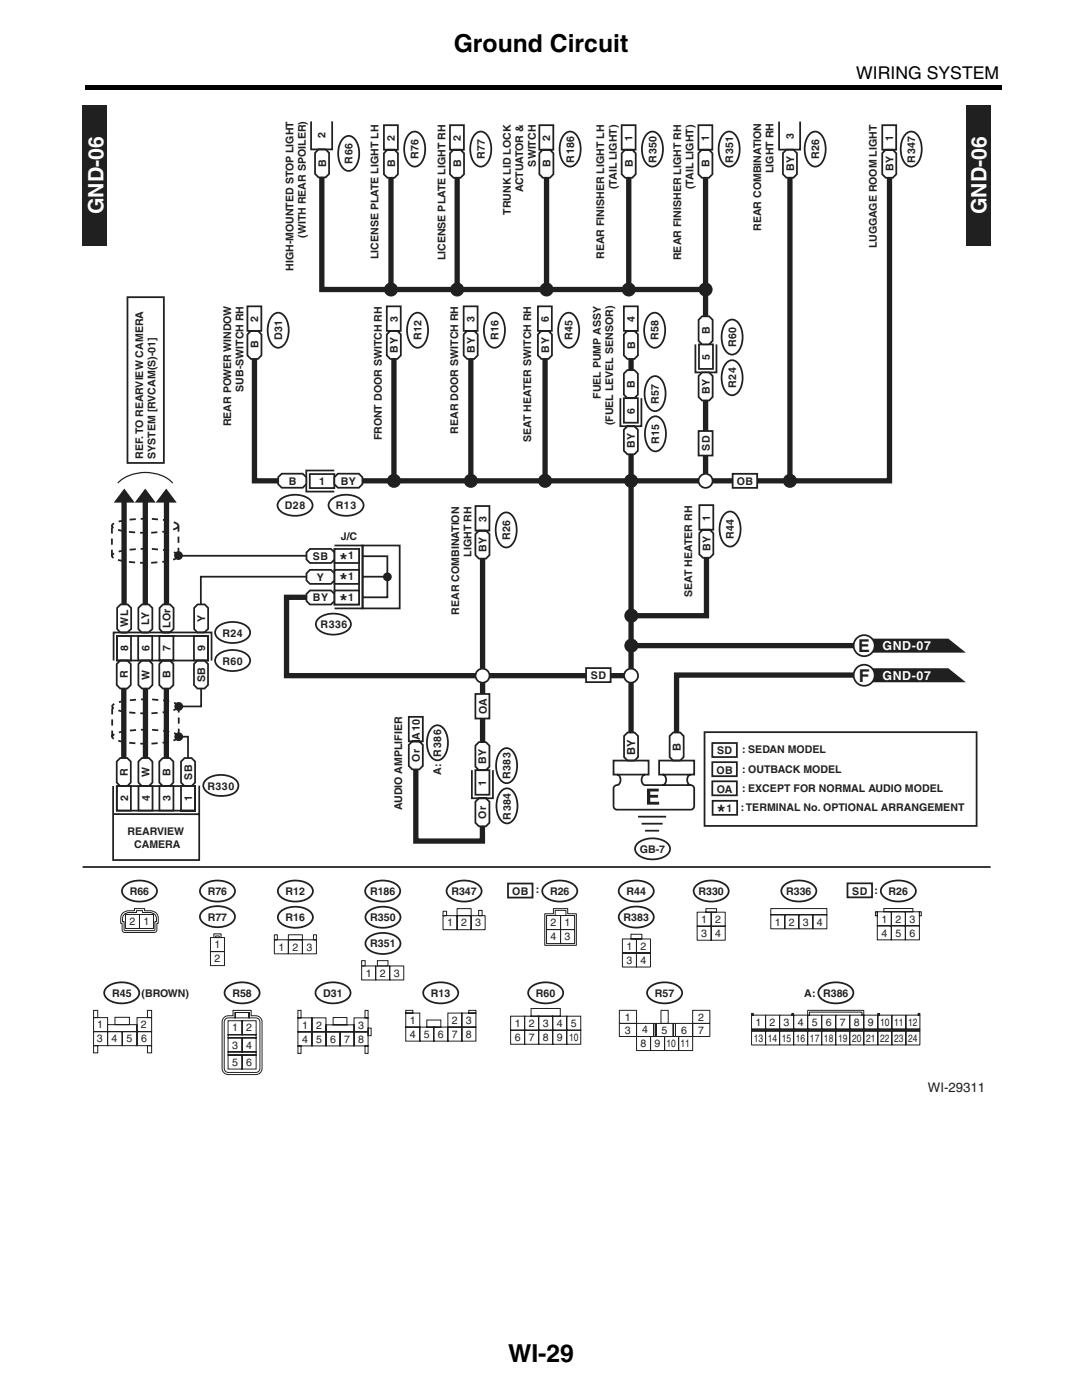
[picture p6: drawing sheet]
<svg xmlns="http://www.w3.org/2000/svg" width="216mm" height="279mm" viewBox="0 0 216 279" stroke-linecap="round" stroke-linejoin="round" font-family="sans-serif">
<path d="M17 17h183v.8h-183z" fill="#000"/>
<g fill="#231f20">
<path d="M16.5 21h4.9v28h-4.9z"/>
<path d="M192.8 21h4.9v28h-4.9z"/>
</g>
<path d="M68.7 27.5a1.63 1.63 0 0 1 2.5 .9 4.9 4.9 0 0 1-.7 5.4 1.63 1.63 0 0 1-2.5-1 4.9 4.9 0 0 1 .7-5.3zM35.7 110.9h26M61.5 115.1h-21.4v5.8M35.7 147.1h1.8v4.8M16.5 173.1h181.2" fill="none" stroke="#231f20" stroke-width=".35"/>
<path d="M22.4 110.7a12.4 12.4 0 0 1 6.6-1.1 12.4 12.4 0 0 1 6.5 1.1l.1 .3a1.82 1.82 0 0 1-1.5 .9 25 25 0 0 1-10.9-.2l-.8-.5-.1-.2zM22.4 104.7a12.4 12.4 0 0 1 6.6-1.1 12.4 12.4 0 0 1 6.5 1.1l.1 .3a1.82 1.82 0 0 1-1.5 .9 25 25 0 0 1-10.9-.2l-.8-.5-.1-.2zM22.4 147.1v-6.1M22.5 140.8a12.4 12.4 0 0 1 6.5-1.2 12.4 12.4 0 0 1 6.6 1.2l.1 .2a1.82 1.82 0 0 1-1.6 .9 25 25 0 0 1-10.8-.2l-.8-.4-.1-.3zM22.5 146.8a12.4 12.4 0 0 1 6.5-1.1 12.4 12.4 0 0 1 6.6 1.1l.1 .3a1.82 1.82 0 0 1-1.6 .9 25 25 0 0 1-10.8-.2l-.8-.5-.1-.2zM35.7 141v6.1" fill="none" stroke="#231f20" stroke-width=".35" stroke-dasharray="1.2 1" stroke-linecap="butt"/>
<g fill="none" stroke="#231f20" stroke-width="1.1" stroke-linecap="butt">
<path d="M64.2 33.6v24.2h76.6M78 35.3v22.5M91.3 35.3v22.5M109.1 35.3v22.5M125.5 35.3v22.5M140.8 35.3v28.8M157.7 35.3v60.7M177.5 35.3v60.7h-108.6M50.8 71.7v24.3h6.3M78.6 71.7v24.3M94 71.7v24.3M108.8 71.7v24.3"/>
<path d="M126 71.7v2.2M140.8 79.3v16.7M126 90.7v56.1M61.6 119.2h-4.4v15.7h68.8M96.3 111.4v23.5M24.7 136.9v15M125.9 128.9h45.2M170.8 134.8h-35.8v12.1"/>
</g>
<path d="M63.6 29.8h1.4l.7 .7v4.2l-.7 .7h-1.4l-.7-.7v-4.2z" fill="#fff"/>
<path d="M63.6 29.8h1.4l.7 .7v4.2l-.7 .7h-1.4l-.7-.7v-4.2zM81.9 26.6a1.63 1.63 0 0 1 2.5 1 4.9 4.9 0 0 1-.7 5.3 1.63 1.63 0 0 1-2.6-1 4.9 4.9 0 0 1 .8-5.3z" fill="none" stroke="#231f20" stroke-width=".35"/>
<path d="M77.3 29.9h1.4l.7 .7v4.2l-.7 .7h-1.4l-.7-.7v-4.2z" fill="#fff"/>
<path d="M76.6 25h2.8v4.9h-2.8zM77.3 29.9h1.4l.7 .7v4.2l-.7 .7h-1.4l-.7-.7v-4.2zM95 26.6a1.63 1.63 0 0 1 2.6 1 4.9 4.9 0 0 1-.7 5.3 1.63 1.63 0 0 1-2.6-1 4.9 4.9 0 0 1 .7-5.3z" fill="none" stroke="#231f20" stroke-width=".35"/>
<path d="M90.5 29.9h1.4l.7 .7v4.2l-.7 .7h-1.4l-.7-.7v-4.2z" fill="#fff"/>
<path d="M89.8 25h2.8v4.9h-2.8zM90.5 29.9h1.4l.7 .7v4.2l-.7 .7h-1.4l-.7-.7v-4.2zM112.9 26.6a1.63 1.63 0 0 1 2.5 1 4.9 4.9 0 0 1-.7 5.3 1.63 1.63 0 0 1-2.5-1 4.9 4.9 0 0 1 .7-5.3z" fill="none" stroke="#231f20" stroke-width=".35"/>
<path d="M108.4 29.9h1.4l.7 .7v4.2l-.7 .7h-1.4l-.7-.7v-4.2z" fill="#fff"/>
<path d="M107.7 25h2.7v4.9h-2.7zM108.4 29.9h1.4l.7 .7v4.2l-.7 .7h-1.4l-.7-.7v-4.2zM129.3 26.6a1.63 1.63 0 0 1 2.6 1 4.9 4.9 0 0 1-.7 5.3 1.63 1.63 0 0 1-2.6-1 4.9 4.9 0 0 1 .7-5.3z" fill="none" stroke="#231f20" stroke-width=".35"/>
<path d="M124.8 29.9h1.4l.7 .7v4.2l-.7 .7h-1.4l-.7-.7v-4.2z" fill="#fff"/>
<path d="M124.1 25h2.8v4.9h-2.8zM124.8 29.9h1.4l.7 .7v4.2l-.7 .7h-1.4l-.7-.7v-4.2zM112.6 62.8a1.63 1.63 0 0 1 2.5 .9 4.9 4.9 0 0 1-.7 5.4 1.63 1.63 0 0 1-2.5-1 4.9 4.9 0 0 1 .7-5.3z" fill="none" stroke="#231f20" stroke-width=".35"/>
<path d="M108.1 66.1h1.4l.7 .7v4.1l-.7 .8h-1.4l-.7-.8v-4.1z" fill="#fff"/>
<path d="M107.4 61.1h2.8v5h-2.8zM108.1 66.1h1.4l.7 .7v4.1l-.7 .8h-1.4l-.7-.8v-4.1zM129.8 62.8a1.63 1.63 0 0 1 2.5 .9 4.9 4.9 0 0 1-.7 5.4 1.63 1.63 0 0 1-2.6-1 4.9 4.9 0 0 1 .8-5.3z" fill="none" stroke="#231f20" stroke-width=".35"/>
<path d="M125.2 66.1h1.4l.7 .7v4.1l-.7 .8h-1.4l-.7-.8v-4.1z" fill="#fff"/>
<path d="M97.8 62.8a1.63 1.63 0 0 1 2.5 .9 4.9 4.9 0 0 1-.7 5.4 1.63 1.63 0 0 1-2.5-1 4.9 4.9 0 0 1 .7-5.3zM124.5 61.1h2.8v5h-2.8zM125.2 66.1h1.4l.7 .7v4.1l-.7 .8h-1.4l-.7-.8v-4.1z" fill="none" stroke="#231f20" stroke-width=".35"/>
<path d="M93.3 66.1h1.4l.7 .7v4.1l-.7 .8h-1.4l-.7-.8v-4.1z" fill="#fff"/>
<path d="M92.6 61.1h2.7v5h-2.7zM93.3 66.1h1.4l.7 .7v4.1l-.7 .8h-1.4l-.7-.8v-4.1zM144.8 102.5a1.63 1.63 0 0 1 2.6 .9 4.9 4.9 0 0 1-.8 5.4 1.63 1.63 0 0 1-2.5-1 4.9 4.9 0 0 1 .7-5.3z" fill="none" stroke="#231f20" stroke-width=".35"/>
<path d="M141 111.2v11.7h-15.1" fill="none" stroke="#231f20" stroke-width="1.1" stroke-linecap="butt"/>
<path d="M140.3 105.7h1.4l.7 .7v4.2l-.7 .7h-1.4l-.7-.7v-4.2z" fill="#fff"/>
<path d="M100.1 102.6a1.63 1.63 0 0 1 2.6 1 4.9 4.9 0 0 1-.7 5.3 1.63 1.63 0 0 1-2.6-.9 4.9 4.9 0 0 1 .7-5.4zM139.6 100.8h2.8v4.9h-2.8zM140.3 105.7h1.4l.7 .7v4.2l-.7 .7h-1.4l-.7-.7v-4.2z" fill="none" stroke="#231f20" stroke-width=".35"/>
<path d="M95.6 105.9h1.4l.7 .7v4.2l-.7 .7h-1.4l-.7-.7v-4.2z" fill="#fff"/>
<path d="M82.4 62.8a1.63 1.63 0 0 1 2.6 .9 4.9 4.9 0 0 1-.7 5.4 1.63 1.63 0 0 1-2.6-1 4.9 4.9 0 0 1 .7-5.3zM94.9 101h2.8v4.9h-2.8zM95.6 105.9h1.4l.7 .7v4.2l-.7 .7h-1.4l-.7-.7v-4.2z" fill="none" stroke="#231f20" stroke-width=".35"/>
<path d="M77.9 66.1h1.4l.7 .7v4.1l-.7 .8h-1.4l-.7-.8v-4.1z" fill="#fff"/>
<path d="M54.6 62.8a1.63 1.63 0 0 1 2.6 .9 4.9 4.9 0 0 1-.7 5.4 1.63 1.63 0 0 1-2.6-1 4.9 4.9 0 0 1 .7-5.3zM77.2 61.1h2.8v5h-2.8zM77.9 66.1h1.4l.7 .7v4.1l-.7 .8h-1.4l-.7-.8v-4.1z" fill="none" stroke="#231f20" stroke-width=".35"/>
<path d="M50.1 66.1h1.4l.7 .7v4.1l-.7 .8h-1.4l-.7-.8v-4.1z" fill="#fff"/>
<path d="M144.6 26.6a1.63 1.63 0 0 1 2.6 1 4.9 4.9 0 0 1-.7 5.3 1.63 1.63 0 0 1-2.6-1 4.9 4.9 0 0 1 .7-5.3zM49.4 61.1h2.8v5h-2.8zM50.1 66.1h1.4l.7 .7v4.1l-.7 .8h-1.4l-.7-.8v-4.1z" fill="none" stroke="#231f20" stroke-width=".35"/>
<path d="M140.1 29.9h1.4l.7 .7v4.2l-.7 .7h-1.4l-.7-.7v-4.2z" fill="#fff"/>
<path d="M139.4 25h2.8v4.9h-2.8zM140.1 29.9h1.4l.7 .7v4.2l-.7 .7h-1.4l-.7-.7v-4.2zM161.8 26.6a1.63 1.63 0 0 1 2.6 1 4.9 4.9 0 0 1-.8 5.3 1.63 1.63 0 0 1-2.5-1 4.9 4.9 0 0 1 .7-5.3zM181 26.6a1.63 1.63 0 0 1 2.5 1 4.9 4.9 0 0 1-.7 5.3 1.63 1.63 0 0 1-2.6-1 4.9 4.9 0 0 1 .8-5.3z" fill="none" stroke="#231f20" stroke-width=".35"/>
<path d="M176.8 29.9h1.4l.7 .7v4.2l-.7 .7h-1.4l-.7-.7v-4.2z" fill="#fff"/>
<path d="M176.1 25h2.8v4.9h-2.8zM176.8 29.9h1.4l.7 .7v4.2l-.7 .7h-1.4l-.7-.7v-4.2z" fill="none" stroke="#231f20" stroke-width=".35"/>
<path d="M157 29.9h1.4l.7 .7v4.2l-.7 .7h-1.4l-.7-.7v-4.2z" fill="#fff"/>
<path d="M157 29.9h1.4l.7 .7v4.2l-.7 .7h-1.4l-.7-.7v-4.2zM66.8 109.6h4.9v11.1h-4.9zM40.2 136.9v4.1h-4.5" fill="none" stroke="#231f20" stroke-width=".35"/>
<path d="M24.8 99.7v26.7M29 99.7v26.7M33.2 99.7v26.7M29 136.9v15M33.2 136.9v15" fill="none" stroke="#231f20" stroke-width="1.1" stroke-linecap="butt"/>
<path d="M23.3 152l.7-.7h1.4l.7 .7v4.2l-.7 .7h-1.4l-.7-.7z" fill="#fff"/>
<path d="M23.3 152l.7-.7h1.4l.7 .7v4.2l-.7 .7h-1.4l-.7-.7z" fill="none" stroke="#231f20" stroke-width=".35"/>
<path d="M36.1 152l.7-.7h1.4l.7 .7v4.2l-.7 .7h-1.4l-.7-.7z" fill="#fff"/>
<path d="M23.3 156.9h2.8v4.9h-2.8zM36.1 152l.7-.7h1.4l.7 .7v4.2l-.7 .7h-1.4l-.7-.7z" fill="none" stroke="#231f20" stroke-width=".35"/>
<path d="M27.6 152l.7-.7h1.4l.7 .7v4.2l-.7 .7h-1.4l-.7-.7z" fill="#fff"/>
<path d="M27.6 152l.7-.7h1.4l.7 .7v4.2l-.7 .7h-1.4l-.7-.7zM27.6 156.9h2.8v4.9h-2.8z" fill="none" stroke="#231f20" stroke-width=".35"/>
<path d="M31.8 152l.7-.7h1.4l.7 .7v4.2l-.7 .7h-1.4l-.7-.7z" fill="#fff"/>
<path d="M31.8 152l.7-.7h1.4l.7 .7v4.2l-.7 .7h-1.4l-.7-.7zM31.8 156.9h2.8v4.9h-2.8z" fill="none" stroke="#231f20" stroke-width=".35"/>
<path d="M23.3 132.5l.7-.7h1.4l.7 .7v4.2l-.7 .7h-1.4l-.7-.7z" fill="#fff"/>
<path d="M23.3 132.5l.7-.7h1.4l.7 .7v4.2l-.7 .7h-1.4l-.7-.7z" fill="none" stroke="#231f20" stroke-width=".35"/>
<path d="M27.6 132.5l.7-.7h1.4l.7 .7v4.2l-.7 .7h-1.4l-.7-.7z" fill="#fff"/>
<path d="M27.6 132.5l.7-.7h1.4l.7 .7v4.2l-.7 .7h-1.4l-.7-.7z" fill="none" stroke="#231f20" stroke-width=".35"/>
<path d="M31.8 132.5l.7-.7h1.4l.7 .7v4.2l-.7 .7h-1.4l-.7-.7z" fill="#fff"/>
<path d="M31.8 132.5l.7-.7h1.4l.7 .7v4.2l-.7 .7h-1.4l-.7-.7z" fill="none" stroke="#231f20" stroke-width=".35"/>
<path d="M38.7 132.5l.7-.7h1.4l.7 .7v4.2l-.7 .7h-1.4l-.7-.7z" fill="#fff"/>
<path d="M38.7 132.5l.7-.7h1.4l.7 .7v4.2l-.7 .7h-1.4l-.7-.7zM23.3 156.9h15.6v4.9h-15.6zM36.1 156.9h2.8v4.9h-2.8zM39.8 156.8v14.9h-17.2v-14.8M40.9 155.9a4.8 4.8 0 0 1 6.3 0 1.78 1.78 0 0 1-1.3 2.8 5.2 5.2 0 0 1-5-1 1.37 1.37 0 0 1 0-1.8zM22.6 162.5h17.2" fill="none" stroke="#231f20" stroke-width=".35"/>
<path d="M39.4 120.7h1.4l.7 .7v4.2l-.7 .6h-1.4l-.7-.6v-4.2z" fill="#fff"/>
<path d="M39.4 120.7h1.4l.7 .7v4.2l-.7 .6h-1.4l-.7-.6v-4.2z" fill="none" stroke="#231f20" stroke-width=".35"/>
<path d="M24.1 120.7h1.4l.7 .7v4.2l-.8 .7h-1.4l-.6-.7v-4.2z" fill="#fff"/>
<path d="M23.3 126.9h2.8v4.9h-2.8zM24.1 120.7h1.4l.7 .7v4.2l-.8 .7h-1.4l-.6-.7v-4.2zM38.7 126.9h2.8v4.9h-2.8z" fill="none" stroke="#231f20" stroke-width=".35"/>
<path d="M28.3 120.7h1.4l.7 .7v4.2l-.8 .7h-1.4l-.6-.7v-4.2z" fill="#fff"/>
<path d="M27.6 126.9h2.8v4.9h-2.8zM28.3 120.7h1.4l.7 .7v4.2l-.8 .7h-1.4l-.6-.7v-4.2z" fill="none" stroke="#231f20" stroke-width=".35"/>
<path d="M32.5 120.7h1.4l.7 .7v4.2l-.7 .7h-1.4l-.7-.7v-4.2z" fill="#fff"/>
<path d="M66.8 108.9h5.6v12.5h-5.6M22.7 131.9v-5.6h19.5v5.6M23.4 127h18.1v4.9h-18.1zM31.8 126.9h2.8v4.9h-2.8zM32.5 120.7h1.4l.7 .7v4.2l-.7 .7h-1.4l-.7-.7v-4.2zM43.3 130.9a4.8 4.8 0 0 1 6.3 0 1.63 1.63 0 0 1-1 2.6 4.9 4.9 0 0 1-5.3-.7 1.38 1.38 0 0 1 0-1.9zM43.3 125.3a4.8 4.8 0 0 1 6.3 0 1.63 1.63 0 0 1-1 2.6 4.9 4.9 0 0 1-5.3-.7 1.38 1.38 0 0 1 0-1.9zM63.4 123.7a4.8 4.8 0 0 1 6.3 0 1.63 1.63 0 0 1-1 2.5 4.9 4.9 0 0 1-5.3-.7 1.38 1.38 0 0 1 0-1.8z" fill="none" stroke="#231f20" stroke-width=".35"/>
<path d="M22.3 111v-6.1M35.6 104.9v6.1" fill="none" stroke="#231f20" stroke-width=".35" stroke-dasharray="1.2 1" stroke-linecap="butt"/>
<path d="M61.9 109.6h4.2l.7 .7v1.4l-.7 .7h-4.2l-.7-.7v-1.4z" fill="#fff"/>
<path d="M61.9 109.6h4.2l.7 .7v1.4l-.7 .7h-4.2l-.7-.7v-1.4z" fill="none" stroke="#231f20" stroke-width=".35"/>
<path d="M66.8 109.6h4.9v2.8h-4.9z" fill="#fff"/>
<path d="M66.8 109.6h4.9v2.8h-4.9z" fill="none" stroke="#231f20" stroke-width=".35"/>
<path d="M61.9 117.9h4.2l.7 .7v1.4l-.7 .7h-4.2l-.7-.7v-1.4z" fill="#fff"/>
<path d="M61.9 117.9h4.2l.7 .7v1.4l-.7 .7h-4.2l-.7-.7v-1.4z" fill="none" stroke="#231f20" stroke-width=".35"/>
<path d="M66.8 117.9h4.9v2.8h-4.9z" fill="#fff"/>
<path d="M66.8 117.9h4.9v2.8h-4.9z" fill="none" stroke="#231f20" stroke-width=".35"/>
<path d="M61.9 113.8h4.2l.7 .7v1.4l-.7 .7h-4.2l-.7-.7v-1.4z" fill="#fff"/>
<path d="M61.9 113.8h4.2l.7 .7v1.4l-.7 .7h-4.2l-.7-.7v-1.4z" fill="none" stroke="#231f20" stroke-width=".35"/>
<path d="M66.8 113.8h4.9v2.8h-4.9z" fill="#fff"/>
<path d="M66.8 113.8h4.9v2.8h-4.9zM72.3 115.1h4.9M72.4 108.9h7.4v12.6l-7.4-.1zM72.5 111h4.8v8.2h-5" fill="none" stroke="#231f20" stroke-width=".35"/>
<circle cx="77.3" cy="115.2" r=".7" fill="#231f20"/>
<circle cx="77.3" cy="115.2" r=".7" fill="none" stroke="#231f20" stroke-width=".35"/>
<path d="M125.3 146.2h1.4l.7 .7v4.2l-.7 .7h-1.4l-.7-.7v-4.2z" fill="#fff"/>
<path d="M125.3 146.2h1.4l.7 .7v4.2l-.7 .7h-1.4l-.7-.7v-4.2z" fill="none" stroke="#231f20" stroke-width=".35"/>
<path d="M134.4 146.2h1.4l.7 .7v4.2l-.7 .7h-1.4l-.7-.7v-4.2z" fill="#fff"/>
<path d="M134.4 146.2h1.4l.7 .7v4.2l-.7 .7h-1.4l-.7-.7v-4.2z" fill="none" stroke="#231f20" stroke-width=".35"/>
<path d="M129.1 157.4h2.4v.6h-1.7v.7h1.6v.5h-1.6v.9h1.8v.5h-2.5z" fill="#231f20"/>
<path d="M122.5 151.8h7v2.8h-7zM123.2 154.6a1.12 1.12 0 0 1 .7 1.2 1.12 1.12 0 0 1-1 1l-.4 .4v.2v3.5a.7 .7 0 0 0 .7 .7h14.7a.7 .7 0 0 0 .7-.7v-3.5a.7 .7 0 0 0-.7-.7h-9.1a1.14 1.14 0 0 1-.7-1 1.14 1.14 0 0 1 .7-1.1M131.6 151.8h7v2.8h-7zM132.3 154.6a1.14 1.14 0 0 1 .7 1.1 1.14 1.14 0 0 1-.7 1M137.9 154.6a1.14 1.14 0 0 0-.7 1.1 1.14 1.14 0 0 0 .7 1M127.4 163h5.6M128.1 164.4h4.2M128.8 165.8h2.8" fill="none" stroke="#231f20" stroke-width=".35"/>
<path d="M172.5 133.4h16.8l3.5 2.8h-20.3z" fill="#231f20"/>
<circle cx="172.5" cy="134.8" r="2.1" fill="#fff"/>
<circle cx="172.5" cy="134.8" r="2.1" fill="none" stroke="#231f20" stroke-width=".35"/>
<path d="M172.5 127.5h16.8l3.5 2.8h-20.3z" fill="#231f20"/>
<circle cx="172.5" cy="128.9" r="2.1" fill="#fff"/>
<g fill="none" stroke="#231f20" stroke-width=".35">
<path d="M55.8 99.9a4.8 4.8 0 0 1 6.2 0 1.63 1.63 0 0 1-.9 2.6 4.9 4.9 0 0 1-5.3-.7 1.38 1.38 0 0 1 0-1.9zM61.8 94.6h4.9v2.8h-4.9zM65.9 99.9a4.8 4.8 0 0 1 6.3 0 1.63 1.63 0 0 1-.9 2.6 4.9 4.9 0 0 1-5.4-.7 1.38 1.38 0 0 1 0-1.9zM66.7 93.9h-5.6v4.2h5.6M127.1 168.5a4.8 4.8 0 0 1 6.3 0 1.63 1.63 0 0 1-1 2.6 4.9 4.9 0 0 1-5.3-.7 1.38 1.38 0 0 1 0-1.9z"/>
<circle cx="172.5" cy="128.9" r="2.1"/>
</g>
<path d="M66.7 95.3l.7-.7h4.2l.7 .7v1.4l-.7 .7h-4.2l-.7-.7z" fill="#fff"/>
<path d="M66.7 95.3l.7-.7h4.2l.7 .7v1.4l-.7 .7h-4.2l-.7-.7z" fill="none" stroke="#231f20" stroke-width=".35"/>
<path d="M55.5 95.3l.7-.7h4.2l.7 .7v1.4l-.7 .7h-4.2l-.7-.7z" fill="#fff"/>
<path d="M138.8 68.7v5.6h4.2v-5.6M139.5 68.7h2.8v4.9h-2.8zM145.2 64.1a1.63 1.63 0 0 1 2.6 1 4.9 4.9 0 0 1-.7 5.3 1.63 1.63 0 0 1-2.6-.9 4.9 4.9 0 0 1 .7-5.4zM145.2 72.3a1.63 1.63 0 0 1 2.6 .9 4.9 4.9 0 0 1-.7 5.3 1.63 1.63 0 0 1-2.6-.9 4.9 4.9 0 0 1 .7-5.3zM55.5 95.3l.7-.7h4.2l.7 .7v1.4l-.7 .7h-4.2l-.7-.7z" fill="none" stroke="#231f20" stroke-width=".35"/>
<path d="M139.4 63.8l.7-.7h1.4l.7 .7v4.2l-.7 .7h-1.4l-.7-.7z" fill="#fff"/>
<path d="M139.4 63.8l.7-.7h1.4l.7 .7v4.2l-.7 .7h-1.4l-.7-.7z" fill="none" stroke="#231f20" stroke-width=".35"/>
<path d="M139.4 75l.7-.7h1.4l.7 .7v4.2l-.7 .7h-1.4l-.7-.7z" fill="#fff"/>
<path d="M139.4 75l.7-.7h1.4l.7 .7v4.2l-.7 .7h-1.4l-.7-.7z" fill="none" stroke="#231f20" stroke-width=".35"/>
<g fill="#231f20">
<circle cx="126" cy="128.9" r="1.4"/>
<circle cx="126" cy="122.9" r="1.4"/>
<circle cx="126" cy="96" r="1.4"/>
<circle cx="157.7" cy="96" r="1.4"/>
<circle cx="108.8" cy="96" r="1.4"/>
<circle cx="94" cy="96" r="1.4"/>
<circle cx="78.6" cy="96" r="1.4"/>
<circle cx="78" cy="57.8" r="1.4"/>
<circle cx="91.3" cy="57.8" r="1.4"/>
<circle cx="109.1" cy="57.8" r="1.4"/>
<circle cx="125.5" cy="57.8" r="1.4"/>
<circle cx="140.8" cy="57.8" r="1.4"/>
</g>
<circle cx="140.8" cy="96" r="1.4" fill="#fff"/>
<circle cx="140.8" cy="96" r="1.4" fill="none" stroke="#231f20" stroke-width=".35"/>
<circle cx="126" cy="134.9" r="1.4" fill="#fff"/>
<circle cx="126" cy="134.9" r="1.4" fill="none" stroke="#231f20" stroke-width=".35"/>
<g fill="#231f20">
<path d="M24.8 97.5l2.1 2.8h-4.2z"/>
<path d="M29 97.5l2.1 2.8h-4.2z"/>
<path d="M33.2 97.5l2.1 2.8h-4.2z"/>
</g>
<path d="M23.5 96.4a8.1 8.1 0 0 1 11 0" fill="none" stroke="#231f20" stroke-width=".25"/>
<circle cx="35.7" cy="141" r=".7" fill="#231f20"/>
<circle cx="35.7" cy="141" r=".7" fill="none" stroke="#231f20" stroke-width=".35"/>
<circle cx="35.7" cy="147.1" r=".7" fill="#231f20"/>
<circle cx="35.7" cy="147.1" r=".7" fill="none" stroke="#231f20" stroke-width=".35"/>
<circle cx="35.6" cy="110.9" r=".7" fill="#231f20"/>
<circle cx="35.6" cy="110.9" r=".7" fill="none" stroke="#231f20" stroke-width=".35"/>
<path d="M146.2 94.6h4.9v2.8h-4.9z" fill="#fff"/>
<path d="M146.2 94.6h4.9v2.8h-4.9z" fill="none" stroke="#231f20" stroke-width=".35"/>
<path d="M139.4 86h2.8v4.9h-2.8z" fill="#fff"/>
<path d="M139.4 86h2.8v4.9h-2.8z" fill="none" stroke="#231f20" stroke-width=".35"/>
<path d="M117 133.4h4.9v2.8h-4.9z" fill="#fff"/>
<path d="M25.4 59.3h7.3v33.1h-7.3zM117 133.4h4.9v2.8h-4.9z" fill="none" stroke="#231f20" stroke-width=".35"/>
<path d="M142.2 159.9h4.9v2.8h-4.9z" fill="#fff"/>
<path d="M142.2 159.9h4.9v2.8h-4.9z" fill="none" stroke="#231f20" stroke-width=".35"/>
<path d="M142.2 156h4.9v2.8h-4.9z" fill="#fff"/>
<path d="M142.2 156h4.9v2.8h-4.9z" fill="none" stroke="#231f20" stroke-width=".35"/>
<path d="M142.2 148.3h4.9v2.8h-4.9z" fill="#fff"/>
<path d="M142.2 148.3h4.9v2.8h-4.9z" fill="none" stroke="#231f20" stroke-width=".35"/>
<path d="M142.2 152.1h4.9v2.8h-4.9z" fill="#fff"/>
<g fill="none" stroke="#231f20" stroke-width=".35">
<path d="M140.6 146.2h54.3v18.7h-54.3zM142.2 152.1h4.9v2.8h-4.9zM24.7 176.9a4.8 4.8 0 0 1 6.3 0 1.63 1.63 0 0 1-1 2.6 4.9 4.9 0 0 1-5.3-.7 1.38 1.38 0 0 1 0-1.9zM40.3 176.9a4.8 4.8 0 0 1 6.3 0 1.63 1.63 0 0 1-1 2.6 4.9 4.9 0 0 1-5.3-.7 1.38 1.38 0 0 1 0-1.9zM55.8 176.9a4.8 4.8 0 0 1 6.3 0 1.63 1.63 0 0 1-1 2.6 4.9 4.9 0 0 1-5.3-.7 1.38 1.38 0 0 1 0-1.9zM73.2 176.9a4.8 4.8 0 0 1 6.3 0 1.63 1.63 0 0 1-.9 2.6 4.9 4.9 0 0 1-5.4-.7 1.38 1.38 0 0 1 0-1.9zM89.5 176.9a4.8 4.8 0 0 1 6.3 0 1.63 1.63 0 0 1-1 2.6 4.9 4.9 0 0 1-5.3-.7 1.38 1.38 0 0 1 0-1.9zM123.9 176.9a4.8 4.8 0 0 1 6.2 0 1.63 1.63 0 0 1-.9 2.6 4.9 4.9 0 0 1-5.3-.7 1.38 1.38 0 0 1 0-1.9zM138.8 176.9a4.8 4.8 0 0 1 6.3 0 1.63 1.63 0 0 1-1 2.6 4.9 4.9 0 0 1-5.3-.7 1.38 1.38 0 0 1 0-1.9zM156.3 176.9a4.8 4.8 0 0 1 6.3 0 1.63 1.63 0 0 1-1 2.6 4.9 4.9 0 0 1-5.3-.7 1.38 1.38 0 0 1 0-1.9zM21.2 197.3a4.8 4.8 0 0 1 6.2 0 1.63 1.63 0 0 1-.9 2.5 4.9 4.9 0 0 1-5.3-.7 1.38 1.38 0 0 1 0-1.8zM40.3 182.1a4.8 4.8 0 0 1 6.3 0 1.63 1.63 0 0 1-1 2.5 4.9 4.9 0 0 1-5.3-.7 1.38 1.38 0 0 1 0-1.8z"/>
<path d="M45.2 197.3a4.8 4.8 0 0 1 6.3 0 1.63 1.63 0 0 1-1 2.5 4.9 4.9 0 0 1-5.3-.7 1.38 1.38 0 0 1 0-1.8zM55.8 182.2a4.8 4.8 0 0 1 6.3 0 1.63 1.63 0 0 1-1 2.5 4.9 4.9 0 0 1-5.3-.7 1.38 1.38 0 0 1 0-1.8zM63.3 197.3a4.8 4.8 0 0 1 6.3 0 1.63 1.63 0 0 1-.9 2.5 4.9 4.9 0 0 1-5.4-.7 1.38 1.38 0 0 1 0-1.8zM73.3 187.4a4.8 4.8 0 0 1 6.3 0 1.63 1.63 0 0 1-1 2.6 4.9 4.9 0 0 1-5.3-.7 1.38 1.38 0 0 1 0-1.9zM73.3 182.2a4.8 4.8 0 0 1 6.3 0 1.63 1.63 0 0 1-1 2.5 4.9 4.9 0 0 1-5.3-.7 1.38 1.38 0 0 1 0-1.8zM105.8 197.3a4.8 4.8 0 0 1 6.3 0 1.63 1.63 0 0 1-1 2.5 4.9 4.9 0 0 1-5.3-.7 1.38 1.38 0 0 1 0-1.8zM123.9 182.1a4.8 4.8 0 0 1 6.2 0 1.63 1.63 0 0 1-.9 2.6 4.9 4.9 0 0 1-5.3-.7 1.38 1.38 0 0 1 0-1.9z"/>
</g>
<g fill="none" stroke="#231f20" stroke-width=".2">
<path d="M24.5 182.3l.3-.3a3.3 3.3 0 0 1 2-.2v-.4h2.1v.4a3.3 3.3 0 0 1 1.9 .2l.7 .7 .1 1.6h-.3v1.5l-.5 .3h-5.9l-.3-.1-.2-.3v-1.4h-.3l.1-1.6zM24.9 182.5l.8-.3h1.5v-.4h1.2v.4h1.7a1.35 1.35 0 0 1 1.1 1.8h-.3l-.1 1.7-5.7 .1-.3-.2v-1.6h-.3l.1-1.2zM25 182.5h2.8v2.8h-2.8zM27.8 182.5h2.8v2.8h-2.8zM42 187.2h2.8v2.8h-2.8zM42 190h2.8v2.8h-2.8zM42.7 186.4h1.4v.8h-1.4zM43 186.8h.8v.4h-.8zM54.8 187.6h2.8v2.8h-2.8zM54.8 186.6h.6v1h-.6zM57.6 187.6h2.8v2.8h-2.8zM57.6 186.6h2.8v1h-2.8z"/>
<path d="M60.4 187.6h2.8v2.8h-2.8zM62.6 186.6h.6v1h-.6zM72.2 192.8h2.8v2.8h-2.8zM72.2 191.8h.7v1h-.7zM75 192.8h2.8v2.8h-2.8zM75.3 191.8h2.1v1h-2.1zM77.8 192.8h2.8v2.8h-2.8zM88.4 182.8h2.8v2.8h-2.8zM88.4 181.9h.7v.9h-.7zM91.2 182.8h2.8v2.8h-2.8zM91.2 181.4h2.8v1.4h-2.8zM94 182.8h2.8v2.8h-2.8z"/>
<path d="M95.5 181.7h.7v1.1h-.7zM124.2 187.4h2.8v2.8h-2.8zM124.2 190.2h2.8v2.8h-2.8zM125.9 186.5h2.2v.9h-2.2zM127 190.2h2.8v2.8h-2.8zM127 187.4h2.8v2.8h-2.8zM139.2 182.1h2.8v2.8h-2.8zM139.2 184.9h2.8v2.8h-2.8zM140.9 181.4h2.1v.7h-2.1zM142 184.9h2.8v2.8h-2.8zM142 182.1h2.8v2.8h-2.8zM153.9 182.6h2.8v2.8h-2.8z"/>
<path d="M153.9 181.4h11.2v1.2h-11.2zM156.7 182.6h2.8v2.8h-2.8zM159.5 182.6h2.8v2.8h-2.8zM162.3 182.6h2.8v2.8h-2.8zM18.7 201.7h.8v1.4h-.8zM18.7 208.7h.8v1.5h-.8zM18.7 205.9h2.8v2.8h-2.8zM18.7 203.1h2.8v2.8h-2.8zM21.5 204.5h5.8v1.4h-5.8zM21.5 205.9h2.9v2.8h-2.9zM23 203.1h2.8v1.4h-2.8zM24.4 205.9h2.9v2.8h-2.9z"/>
<path d="M27.3 203.1h3v2.8h-3zM27.3 205.9h3v2.8h-3zM29.4 201.7h.9v1.4h-.9zM29.4 208.7h.9v1.5h-.9zM44.8 203l.8-.2h.9v-1.1h3.6v1.1a1.69 1.69 0 0 1 2.1 .8l.1 9.7a1.23 1.23 0 0 1-1.2 1.2h-5.5a1.23 1.23 0 0 1-1.3-1.2v-9.3l.1-.4zM45 203.4l.6-.2h1.3v-1.1h2.8v1.1h1.4a.81 .81 0 0 1 .8 .8v9.3a.81 .81 0 0 1-.8 .8h-5.5a.81 .81 0 0 1-.8-.8v-9.3zM45.5 203.8h2.8v2.8h-2.8zM45.5 207.2h2.8v2.8h-2.8zM45.5 210.6h2.8v2.8h-2.8zM45.5 206.6h5.6v.6h-5.6zM45.5 210h5.6v.6h-5.6zM46.9 202.1h2.8v1.1h-2.8z"/>
<path d="M48.3 203.8h2.8v2.8h-2.8zM48.3 207.2h2.8v2.8h-2.8zM48.3 210.6h2.8v2.8h-2.8zM59.5 201.7h.6v1.5h-.6zM59.5 208.8h.6v1.5h-.6zM59.5 206h2.8v2.8h-2.8zM59.5 203.2h2.8v2.8h-2.8zM62.3 206h2.8v2.8h-2.8zM62.3 203.2h2.8v2.8h-2.8zM65.1 204.6h5.6v1.4h-5.6zM65.1 206h2.8v2.8h-2.8zM66.5 203.1h2.8v1.5h-2.8z"/>
<path d="M67.9 206h2.8v2.8h-2.8zM70.7 203.2h2.8v2.8h-2.8zM70.7 206h2.8v2.8h-2.8zM72.9 201.7h.6v1.5h-.6zM72.9 208.8h.6v1.5h-.6zM73.5 205.2h.6v1.5h-.6zM101.9 202.9h2.8v2.8h-2.8zM101.9 205.7h2.8v2.8h-2.8zM104.7 202.9h2.8v2.8h-2.8zM104.7 205.7h2.8v2.8h-2.8zM106 201.3h5.8v1.6h-5.8zM107.5 202.9h2.8v2.8h-2.8z"/>
<path d="M107.5 205.7h2.8v2.8h-2.8zM110.3 202.9h2.8v2.8h-2.8zM110.3 205.7h2.8v2.8h-2.8zM113.1 205.7h2.8v2.8h-2.8zM113.1 202.9h2.8v2.8h-2.8z"/>
</g>
<path d="M169.2 176.3h4.9v2.8h-4.9z" fill="#fff"/>
<g fill="none" stroke="#231f20" stroke-width=".35">
<path d="M66.3 24.2v5.6h-4.2v-5.6M159.7 24.3v5.6h-4.2v-5.6M123.8 79.5v5.6h4.2v-5.6M124.5 79.5h2.8v4.9h-2.8zM125.2 73.9h1.4l.7 .7v4.2l-.7 .7h-1.4l-.7-.7v-4.2zM129.8 75.4a1.63 1.63 0 0 1 2.6 1 4.9 4.9 0 0 1-.7 5.3 1.63 1.63 0 0 1-2.6-.9 4.9 4.9 0 0 1 .7-5.4zM124.5 85.8l.7-.7h1.4l.7 .7v4.2l-.7 .7h-1.4l-.7-.7zM129.9 83.5a1.63 1.63 0 0 1 2.6 .9 4.9 4.9 0 0 1-.7 5.3 1.63 1.63 0 0 1-2.6-.9 4.9 4.9 0 0 1 .7-5.3zM94.2 153.7v5.6h4.2v-5.6M94.9 148.8l.7-.7h1.4l.7 .7v4.2l-.7 .7h-1.4l-.7-.7zM94.9 153.7h2.8v4.9h-2.8zM100.2 149.7a1.63 1.63 0 0 1 2.6 .9 4.9 4.9 0 0 1-.8 5.4 1.63 1.63 0 0 1-2.5-1 4.9 4.9 0 0 1 .7-5.3z"/>
<path d="M100.3 157.7a1.63 1.63 0 0 1 2.5 1 4.9 4.9 0 0 1-.7 5.3 1.63 1.63 0 0 1-2.5-.9 4.9 4.9 0 0 1 .7-5.4zM94.9 160l.7-.7h1.4l.7 .7v4.2l-.7 .7h-1.4l-.7-.7zM169.2 176.3h4.9v2.8h-4.9zM176.2 176.9a4.8 4.8 0 0 1 6.3 0 1.63 1.63 0 0 1-1 2.6 4.9 4.9 0 0 1-5.3-.7 1.38 1.38 0 0 1 0-1.9z"/>
</g>
<path d="M174.7 182h.4v.8h-.4zM175.1 182h2.8v2.8h-2.8zM175.1 184.8h2.8v2.8h-2.8zM176.4 181.4h5.8v.6h-5.8zM177.9 184.8h2.8v2.8h-2.8zM177.9 182h2.8v2.8h-2.8zM180.7 184.8h2.8v2.8h-2.8zM180.7 182h2.8v2.8h-2.8zM183.5 182h.4v.8h-.4z" fill="none" stroke="#231f20" stroke-width=".2"/>
<path d="M96.3 134.9v13.2" fill="none" stroke="#231f20" stroke-width="1.1" stroke-linecap="butt"/>
<path d="M94.9 138.5h2.8v4.9h-2.8z" fill="#fff"/>
<path d="M94.9 138.5h2.8v4.9h-2.8z" fill="none" stroke="#231f20" stroke-width=".35"/>
<circle cx="96.3" cy="134.9" r="1.4" fill="#fff"/>
<g fill="none" stroke="#231f20" stroke-width=".35">
<path d="M81.6 148.7l.7-.7h1.4l.7 .7v4.2l-.7 .7h-1.4l-.7-.7zM81.6 143.1h2.8v4.9h-2.8zM86.4 145.1a1.63 1.63 0 0 1 2.6 1 4.9 4.9 0 0 1-.8 5.3 1.63 1.63 0 0 1-2.5-.9 4.9 4.9 0 0 1 .7-5.4z"/>
<circle cx="96.3" cy="134.9" r="1.4"/>
</g>
<path d="M83 153.6v14.3h13.3v-3" fill="none" stroke="#231f20" stroke-width="1.1" stroke-linecap="butt"/>
<path d="M101.4 176.4h4.9v2.8h-4.9z" fill="#fff"/>
<path d="M101.4 176.4h4.9v2.8h-4.9zM108.6 176.9a4.8 4.8 0 0 1 6.3 0 1.63 1.63 0 0 1-1 2.6 4.9 4.9 0 0 1-5.3-.7 1.38 1.38 0 0 1 0-1.9zM84.8 197.3a4.8 4.8 0 0 1 6.3 0 1.63 1.63 0 0 1-.9 2.5 4.9 4.9 0 0 1-5.4-.7 1.38 1.38 0 0 1 0-1.8zM129.5 197.3a4.8 4.8 0 0 1 6.3 0 1.63 1.63 0 0 1-1 2.5 4.9 4.9 0 0 1-5.3-.7 1.38 1.38 0 0 1 0-1.8zM163.7 197.3a4.8 4.8 0 0 1 6.3 0 1.63 1.63 0 0 1-1 2.5 4.9 4.9 0 0 1-5.3-.7 1.38 1.38 0 0 1 0-1.8z" fill="none" stroke="#231f20" stroke-width=".35"/>
<g fill="none" stroke="#231f20" stroke-width=".2">
<path d="M108.7 182.4h1.8v-1h2.8v1h1.7v6.3h-6.3zM109.1 185.6h2.8v2.8h-2.8zM109.1 182.8h2.8v2.8h-2.8zM110.8 181.7h2.2v1.1h-2.2zM111.9 185.6h2.8v2.8h-2.8zM111.9 182.8h2.8v2.8h-2.8zM81 205h2.8v2.8h-2.8zM81 202.2h2.8v2.8h-2.8zM81 201.7h1.4v.5h-1.4zM83.8 205h2.8v2.8h-2.8zM85.2 203.6h2.8v1.4h-2.8zM86.6 205h2.8v2.8h-2.8z"/>
<path d="M89.4 202.2h2.8v2.8h-2.8zM89.4 205h2.8v2.8h-2.8zM92.2 202.2h2.8v2.8h-2.8zM92.2 205h2.8v2.8h-2.8zM93.6 201.7h1.4v.5h-1.4zM123.6 204.3h3.5v2.6h-3.5zM123.6 201.7h3.5v2.6h-3.5zM127.1 206.9h2.8v2.8h-2.8zM127.1 204.3h3.4v2.6h-3.4zM129.9 206.9h2.8v2.8h-2.8zM130.5 204.3h.4v2.6h-.4zM130.9 204.3h3.5v2.6h-3.5z"/>
<path d="M131.9 201.7h1.5v2.6h-1.5zM132.7 206.9h2.8v2.8h-2.8zM134.4 204.3h.4v2.6h-.4zM134.8 204.3h3.5v2.6h-3.5zM135.5 206.9h2.8v2.8h-2.8zM138.3 204.3h3.4v2.6h-3.4zM138.3 201.7h3.4v2.6h-3.4zM150 205.8h2.8v2.8h-2.8zM150 202.6h2.8v2.8h-2.8zM150 202.3h.4v.3h-.4zM150 205.4h2.8v.4h-2.8zM152.8 205.8h2.8v2.8h-2.8z"/>
<path d="M152.8 202.6h2.8v2.8h-2.8zM152.8 205.4h2.8v.4h-2.8zM155.6 205.4h2.8v.4h-2.8zM155.6 205.8h2.8v2.8h-2.8zM155.6 202.6h2.8v2.8h-2.8zM158.1 202.3h.3v.3h-.3zM158.4 205.8h2.8v2.8h-2.8zM158.4 202.6h2.8v2.8h-2.8zM158.4 205.4h2.8v.4h-2.8zM161.2 205.8h2.8v2.8h-2.8zM161.2 202.6h2.8v2.8h-2.8zM161.2 202.6v-.9h11.2v.9"/>
<path d="M161.2 205.4h2.8v.4h-2.8zM161.6 202.6v-.6h10.5v.6M164 205.8h2.8v2.8h-2.8zM164 202.6h2.8v2.8h-2.8zM164 205.4h2.8v.4h-2.8zM166.8 205.8h2.8v2.8h-2.8zM166.8 202.6h2.8v2.8h-2.8zM166.8 205.4h2.8v.4h-2.8zM169.6 205.8h2.8v2.8h-2.8zM169.6 202.6h2.8v2.8h-2.8zM169.6 205.4h2.8v.4h-2.8zM172.4 205.8h2.8v2.8h-2.8z"/>
<path d="M172.4 202.6h2.8v2.8h-2.8zM172.4 205.4h2.8v.4h-2.8zM175.2 205.8h2.8v2.8h-2.8zM175.2 202.6h2.8v2.8h-2.8zM175.2 202.3h.4v.3h-.4zM175.2 205.4h2.8v.4h-2.8zM178 205.8h2.8v2.8h-2.8zM178 202.6h2.8v2.8h-2.8zM178 205.4h2.8v.4h-2.8zM180.8 205.8h2.8v2.8h-2.8zM180.8 202.6h2.8v2.8h-2.8zM180.8 205.4h2.8v.4h-2.8z"/>
<path d="M183.3 202.3h.3v.3h-.3z"/>
</g>
<g font-size="4.9">
<text x="90.6" y="10.3">Ground Circuit</text>
<text x="101.4" y="271.9">WI-29</text>
</g>
<g font-size="4.2" fill="#fff">
<text x="20.6" y="42.8" transform="rotate(-90 20.6 42.8)">GND-06</text>
<text x="196.9" y="42.8" transform="rotate(-90 196.9 42.8)">GND-06</text>
</g>
<text font-size="4.2" fill="#231f20" x="143.2" y="163.7">*</text>
<g font-size="3.9" fill="#231f20">
<text x="67.8" y="113.1">*</text>
<text x="67.8" y="117.3">*</text>
<text x="67.8" y="121.4">*</text>
</g>
<text font-size="3.5" x="170.9" y="15.7">WIRING SYSTEM</text>
<g font-size="3.5" fill="#231f20">
<text x="171.3" y="130.2">E</text>
<text x="171.4" y="136.1">F</text>
</g>
<text font-size="2.6" fill="#231f20" x="185.2" y="218">WI-29311</text>
<g font-size="2.5" fill="#fff">
<text x="176.1" y="129.8">GND-07</text>
<text x="176.1" y="135.7">GND-07</text>
</g>
<g font-size="2.2" fill="#231f20">
<text x="135.9" y="149.8" transform="rotate(-90 135.9 149.8)">B</text>
<text x="126.8" y="150.6" transform="rotate(-90 126.8 150.6)">BY</text>
</g>
<g font-size="2.1" fill="#231f20">
<text x="65" y="27.6" transform="rotate(-90 65 27.6)">2</text>
<text x="78.8" y="28.2" transform="rotate(-90 78.8 28.2)">2</text>
<text x="92" y="28.2" transform="rotate(-90 92 28.2)">2</text>
<text x="109.8" y="28.2" transform="rotate(-90 109.8 28.2)">2</text>
<text x="126.3" y="28.2" transform="rotate(-90 126.3 28.2)">1</text>
<text x="141.6" y="28.2" transform="rotate(-90 141.6 28.2)">1</text>
<text x="158.4" y="27.8" transform="rotate(-90 158.4 27.8)">3</text>
<text x="178.3" y="28.2" transform="rotate(-90 178.3 28.2)">1</text>
<text x="65.1" y="33.3" transform="rotate(-90 65.1 33.3)">B</text>
<text x="70.4" y="32.7" transform="rotate(-90 70.4 32.7)">R66</text>
<text x="78.9" y="33.4" transform="rotate(-90 78.9 33.4)">B</text>
<text x="83.6" y="31.8" transform="rotate(-90 83.6 31.8)">R76</text>
<text x="92" y="33.4" transform="rotate(-90 92 33.4)">B</text>
<text x="96.7" y="31.8" transform="rotate(-90 96.7 31.8)">R77</text>
<text x="106.9" y="33.2" transform="rotate(-90 106.9 33.2)">SWITCH</text>
<text x="109.9" y="33.4" transform="rotate(-90 109.9 33.4)">B</text>
<text x="114.6" y="32.4" transform="rotate(-90 114.6 32.4)">R186</text>
<text x="126.3" y="33.4" transform="rotate(-90 126.3 33.4)">B</text>
<text x="131" y="32.4" transform="rotate(-90 131 32.4)">R350</text>
<text x="141.6" y="33.4" transform="rotate(-90 141.6 33.4)">B</text>
<text x="146.3" y="32.4" transform="rotate(-90 146.3 32.4)">R351</text>
<text x="154.4" y="34.6" transform="rotate(-90 154.4 34.6)">LIGHT RH</text>
<text x="158.5" y="34.2" transform="rotate(-90 158.5 34.2)">BY</text>
<text x="163.5" y="31.8" transform="rotate(-90 163.5 31.8)">R26</text>
<text x="178.3" y="34.2" transform="rotate(-90 178.3 34.2)">BY</text>
<text x="182.7" y="32.5" transform="rotate(-90 182.7 32.5)">R347</text>
<text x="104.5" y="38.4" transform="rotate(-90 104.5 38.4)">ACTUATOR &amp;</text>
<text x="123.1" y="37.8" transform="rotate(-90 123.1 37.8)">(TAIL LIGHT)</text>
<text x="138.4" y="37.8" transform="rotate(-90 138.4 37.8)">(TAIL LIGHT)</text>
<text x="61" y="47.5" transform="rotate(-90 61 47.5)">(WITH REAR SPOILER)</text>
<text x="102" y="42.8" transform="rotate(-90 102 42.8)">TRUNK LID LOCK</text>
<text x="151.9" y="46.1" transform="rotate(-90 151.9 46.1)">REAR COMBINATION</text>
<text x="75.5" y="51.8" transform="rotate(-90 75.5 51.8)">LICENSE PLATE LIGHT LH</text>
<text x="88.9" y="52" transform="rotate(-90 88.9 52)">LICENSE PLATE LIGHT RH</text>
<text x="120.6" y="51.7" transform="rotate(-90 120.6 51.7)">REAR FINISHER LIGHT LH</text>
<text x="136" y="51.9" transform="rotate(-90 136 51.9)">REAR FINISHER LIGHT RH</text>
<text x="175" y="49.6" transform="rotate(-90 175 49.6)">LUGGAGE ROOM LIGHT</text>
<text x="58.6" y="54.1" transform="rotate(-90 58.6 54.1)">HIGH-MOUNTED STOP LIGHT</text>
<text x="51.6" y="64.3" transform="rotate(-90 51.6 64.3)">2</text>
<text x="79.4" y="64.3" transform="rotate(-90 79.4 64.3)">3</text>
<text x="94.7" y="64.3" transform="rotate(-90 94.7 64.3)">3</text>
<text x="109.5" y="64.3" transform="rotate(-90 109.5 64.3)">6</text>
<text x="126.7" y="64.3" transform="rotate(-90 126.7 64.3)">4</text>
<text x="51.6" y="69.5" transform="rotate(-90 51.6 69.5)">B</text>
<text x="56.3" y="68" transform="rotate(-90 56.3 68)">D31</text>
<text x="79.4" y="70.4" transform="rotate(-90 79.4 70.4)">BY</text>
<text x="84.1" y="68" transform="rotate(-90 84.1 68)">R12</text>
<text x="94.8" y="70.4" transform="rotate(-90 94.8 70.4)">BY</text>
<text x="99.5" y="68" transform="rotate(-90 99.5 68)">R16</text>
<text x="109.6" y="70.4" transform="rotate(-90 109.6 70.4)">BY</text>
<text x="114.3" y="68" transform="rotate(-90 114.3 68)">R45</text>
<text x="126.8" y="69.6" transform="rotate(-90 126.8 69.6)">B</text>
<text x="131.5" y="68" transform="rotate(-90 131.5 68)">R58</text>
<text x="141.7" y="66.7" transform="rotate(-90 141.7 66.7)">B</text>
<text x="141.7" y="71.8" transform="rotate(-90 141.7 71.8)">5</text>
<text x="146.9" y="69.3" transform="rotate(-90 146.9 69.3)">R60</text>
<text x="126.7" y="77.5" transform="rotate(-90 126.7 77.5)">B</text>
<text x="146.9" y="77.4" transform="rotate(-90 146.9 77.4)">R24</text>
<text x="48.6" y="78.2" transform="rotate(-90 48.6 78.2)">SUB-SWITCH RH</text>
<text x="119.9" y="79.6" transform="rotate(-90 119.9 79.6)">FUEL PUMP ASSY</text>
<text x="126.7" y="82.6" transform="rotate(-90 126.7 82.6)">6</text>
<text x="131.5" y="80.7" transform="rotate(-90 131.5 80.7)">R57</text>
<text x="141.7" y="78.7" transform="rotate(-90 141.7 78.7)">BY</text>
<text x="46.1" y="85.1" transform="rotate(-90 46.1 85.1)">REAR POWER WINDOW</text>
<text x="76.2" y="87.9" transform="rotate(-90 76.2 87.9)">FRONT DOOR SWITCH RH</text>
<text x="91.5" y="86.6" transform="rotate(-90 91.5 86.6)">REAR DOOR SWITCH RH</text>
<text x="106" y="88.2" transform="rotate(-90 106 88.2)">SEAT HEATER SWITCH RH</text>
<text x="122.4" y="84.9" transform="rotate(-90 122.4 84.9)">(FUEL LEVEL SENSOR)</text>
<text x="126.7" y="89.5" transform="rotate(-90 126.7 89.5)">BY</text>
<text x="131.6" y="88.7" transform="rotate(-90 131.6 88.7)">R15</text>
<text x="28.6" y="91.6" transform="rotate(-90 28.6 91.6)">REF. TO REARVIEW CAMERA</text>
<text x="31.1" y="91.6" transform="rotate(-90 31.1 91.6)">SYSTEM [RVCAM(S)-01]</text>
<text x="141.7" y="90" transform="rotate(-90 141.7 90)">SD</text>
<text x="56.8" y="101.6">D28</text>
<text x="57.6" y="96.8">B</text>
<text x="63.7" y="96.8">1</text>
<text x="67" y="101.6">R13</text>
<text x="68" y="96.8">BY</text>
<text x="147" y="96.8">OB</text>
<text x="68" y="107.9">J/C</text>
<text x="97.1" y="104.2" transform="rotate(-90 97.1 104.2)">3</text>
<text x="101.8" y="107.8" transform="rotate(-90 101.8 107.8)">R26</text>
<text x="141.8" y="104" transform="rotate(-90 141.8 104)">1</text>
<text x="146.5" y="107.7" transform="rotate(-90 146.5 107.7)">R44</text>
<text x="62.4" y="111.8">SB</text>
<text x="69.5" y="111.7">1</text>
<text x="94.1" y="111.1" transform="rotate(-90 94.1 111.1)">LIGHT RH</text>
<text x="97.1" y="110.2" transform="rotate(-90 97.1 110.2)">BY</text>
<text x="141.8" y="110" transform="rotate(-90 141.8 110)">BY</text>
<text x="63.3" y="115.9">Y</text>
<text x="69.5" y="120">1</text>
<text x="69.5" y="115.9">1</text>
<text x="138.1" y="119.2" transform="rotate(-90 138.1 119.2)">SEAT HEATER RH</text>
<text x="25.6" y="125.2" transform="rotate(-90 25.6 125.2)">WL</text>
<text x="29.8" y="124.7" transform="rotate(-90 29.8 124.7)">LY</text>
<text x="34" y="125.3" transform="rotate(-90 34 125.3)">LOr</text>
<text x="40.9" y="124.2" transform="rotate(-90 40.9 124.2)">Y</text>
<text x="62.4" y="120">BY</text>
<text x="64" y="125.3">R336</text>
<text x="91.6" y="122.7" transform="rotate(-90 91.6 122.7)">REAR COMBINATION</text>
<text x="25.6" y="129.9" transform="rotate(-90 25.6 129.9)">8</text>
<text x="29.8" y="129.9" transform="rotate(-90 29.8 129.9)">6</text>
<text x="34.1" y="129.9" transform="rotate(-90 34.1 129.9)">7</text>
<text x="41" y="130" transform="rotate(-90 41 130)">9</text>
<text x="44.4" y="127.1">R24</text>
<text x="25.5" y="135.4" transform="rotate(-90 25.5 135.4)">R</text>
<text x="29.8" y="135.6" transform="rotate(-90 29.8 135.6)">W</text>
<text x="34" y="135.4" transform="rotate(-90 34 135.4)">B</text>
<text x="40.9" y="136.2" transform="rotate(-90 40.9 136.2)">SB</text>
<text x="44.4" y="132.7">R60</text>
<text x="117.9" y="135.6">SD</text>
<text x="97.2" y="142.6" transform="rotate(-90 97.2 142.6)">OA</text>
<text x="83.8" y="147.6" transform="rotate(-90 83.8 147.6)">A10</text>
<text x="25.5" y="154.9" transform="rotate(-90 25.5 154.9)">R</text>
<text x="29.8" y="155.1" transform="rotate(-90 29.8 155.1)">W</text>
<text x="34" y="154.9" transform="rotate(-90 34 154.9)">B</text>
<text x="38.4" y="155.6" transform="rotate(-90 38.4 155.6)">SB</text>
<text x="83.8" y="152.1" transform="rotate(-90 83.8 152.1)">Or</text>
<text x="88.1" y="154.7" transform="rotate(-90 88.1 154.7)">A: R386</text>
<text x="97.1" y="152.5" transform="rotate(-90 97.1 152.5)">BY</text>
<text x="101.9" y="155.6" transform="rotate(-90 101.9 155.6)">R383</text>
<text x="143" y="154.4">OB</text>
<text x="143.1" y="150.6">SD</text>
<text x="148.1" y="154.2">: OUTBACK MODEL</text>
<text x="148.1" y="150.4">: SEDAN MODEL</text>
<text x="25.6" y="160" transform="rotate(-90 25.6 160)">2</text>
<text x="29.9" y="160" transform="rotate(-90 29.9 160)">4</text>
<text x="34.1" y="160" transform="rotate(-90 34.1 160)">3</text>
<text x="38.4" y="160" transform="rotate(-90 38.4 160)">1</text>
<text x="41.4" y="157.6">R330</text>
<text x="80.3" y="161.7" transform="rotate(-90 80.3 161.7)">AUDIO AMPLIFIER</text>
<text x="97.1" y="156.8" transform="rotate(-90 97.1 156.8)">1</text>
<text x="143.1" y="158.2">OA</text>
<text x="147.9" y="162">: TERMINAL No. OPTIONAL ARRANGEMENT</text>
<text x="148.1" y="158">: EXCEPT FOR NORMAL AUDIO MODEL</text>
<text x="25.5" y="166.7">REARVIEW</text>
<text x="97.1" y="163.5" transform="rotate(-90 97.1 163.5)">Or</text>
<text x="102" y="163.6" transform="rotate(-90 102 163.6)">R384</text>
<text x="145" y="162.1">1</text>
<text x="26.8" y="169.2">CAMERA</text>
<text x="127.7" y="170.2">GB-7</text>
<text x="25.9" y="178.6">R66</text>
<text x="41.5" y="178.6">R76</text>
<text x="57" y="178.6">R12</text>
<text x="73.9" y="178.6">R186</text>
<text x="90.1" y="178.6">R347</text>
<text x="102.2" y="178.6">OB</text>
<text x="107" y="178.3">:</text>
<text x="109.8" y="178.6">R26</text>
<text x="125.1" y="178.6">R44</text>
<text x="139.4" y="178.6">R330</text>
<text x="156.9" y="178.6">R336</text>
<text x="170.1" y="178.6">SD</text>
<text x="174.6" y="178.5">:</text>
<text x="177.4" y="178.6">R26</text>
<text x="25.9" y="184.7">2</text>
<text x="28.7" y="184.7">1</text>
<text x="41.5" y="183.8">R77</text>
<text x="57" y="183.9">R16</text>
<text x="73.9" y="183.9">R350</text>
<text x="89.2" y="184.9">1</text>
<text x="92" y="184.9">2</text>
<text x="94.8" y="184.9">3</text>
<text x="109.9" y="184.9">2</text>
<text x="112.7" y="184.9">1</text>
<text x="124.5" y="183.8">R383</text>
<text x="140" y="184.2">1</text>
<text x="142.8" y="184.2">2</text>
<text x="154.7" y="184.7">1</text>
<text x="157.5" y="184.7">2</text>
<text x="160.3" y="184.7">3</text>
<text x="163.1" y="184.7">4</text>
<text x="175.9" y="184.2">1</text>
<text x="178.7" y="184.2">2</text>
<text x="181.5" y="184.2">3</text>
<text x="42.8" y="189.3">1</text>
<text x="55.6" y="189.7">1</text>
<text x="58.4" y="189.7">2</text>
<text x="61.2" y="189.7">3</text>
<text x="73.9" y="189.1">R351</text>
<text x="109.9" y="187.7">4</text>
<text x="112.7" y="187.7">3</text>
<text x="125" y="189.6">1</text>
<text x="127.9" y="189.6">2</text>
<text x="140" y="187">3</text>
<text x="142.8" y="187">4</text>
<text x="175.9" y="187">4</text>
<text x="178.7" y="187">5</text>
<text x="181.5" y="187">6</text>
<text x="42.8" y="192.1">2</text>
<text x="73" y="195">1</text>
<text x="75.8" y="195">2</text>
<text x="78.6" y="195">3</text>
<text x="125.1" y="192.4">3</text>
<text x="127.9" y="192.4">4</text>
<text x="22.4" y="199">R45</text>
<text x="28.2" y="198.9">(BROWN)</text>
<text x="46.4" y="199">R58</text>
<text x="64.5" y="199">D31</text>
<text x="86" y="199">R13</text>
<text x="107" y="199">R60</text>
<text x="124.8" y="203.8">1</text>
<text x="130.7" y="199">R57</text>
<text x="139.4" y="203.8">2</text>
<text x="160.5" y="199">A: R386</text>
<text x="19.4" y="208.1">3</text>
<text x="19.4" y="205.2">1</text>
<text x="22.3" y="208.1">4</text>
<text x="25.2" y="208.1">5</text>
<text x="28.1" y="205.2">2</text>
<text x="28.2" y="208.1">6</text>
<text x="46.3" y="205.9">1</text>
<text x="46.3" y="209.3">3</text>
<text x="49.1" y="205.9">2</text>
<text x="49.1" y="209.3">4</text>
<text x="60.3" y="208.1">4</text>
<text x="60.3" y="205.3">1</text>
<text x="63.1" y="208.1">5</text>
<text x="63.1" y="205.3">2</text>
<text x="65.9" y="208.1">6</text>
<text x="68.7" y="208.1">7</text>
<text x="71.5" y="205.3">3</text>
<text x="71.5" y="208.1">8</text>
<text x="81.8" y="207.2">4</text>
<text x="81.8" y="204.4">1</text>
<text x="84.6" y="207.2">5</text>
<text x="87.4" y="207.2">6</text>
<text x="90.2" y="207.2">7</text>
<text x="90.2" y="204.4">2</text>
<text x="93" y="207.2">8</text>
<text x="93" y="204.4">3</text>
<text x="102.7" y="205">1</text>
<text x="102.7" y="207.8">6</text>
<text x="105.5" y="205">2</text>
<text x="105.5" y="207.8">7</text>
<text x="108.3" y="205">3</text>
<text x="108.3" y="207.8">8</text>
<text x="111.1" y="205">4</text>
<text x="111.1" y="207.8">9</text>
<text x="113.6" y="207.8">10</text>
<text x="113.9" y="205">5</text>
<text x="124.8" y="206.3">3</text>
<text x="127.9" y="209.1">8</text>
<text x="128.2" y="206.3">4</text>
<text x="130.7" y="209.1">9</text>
<text x="132.1" y="206.3">5</text>
<text x="133.1" y="209.1">10</text>
<text x="135.9" y="209.1">11</text>
<text x="136" y="206.3">6</text>
<text x="139.4" y="206.3">7</text>
<text x="150.5" y="207.9">13</text>
<text x="150.8" y="204.8">1</text>
<text x="153.3" y="207.9">14</text>
<text x="153.6" y="204.8">2</text>
<text x="156.1" y="207.9">15 16</text>
<text x="156.4" y="204.8">3</text>
<text x="159.2" y="204.8">4</text>
<text x="161.7" y="207.9">17</text>
<text x="162" y="204.8">5</text>
<text x="164.5" y="207.9">18</text>
<text x="164.8" y="204.8">6</text>
<text x="167.3" y="207.9">19</text>
<text x="167.6" y="204.8">7</text>
<text x="170.1" y="207.9">20 21</text>
<text x="170.4" y="204.8">8</text>
<text x="173.2" y="204.8">9</text>
<text x="175.7" y="207.9">22</text>
<text x="175.7" y="204.8">10</text>
<text x="178.5" y="207.9">23</text>
<text x="178.5" y="204.8">11</text>
<text x="181.3" y="207.9">24</text>
<text x="181.3" y="204.8">12</text>
<text x="46.3" y="212.7">5</text>
<text x="49.1" y="212.7">6</text>
</g>
</svg>
